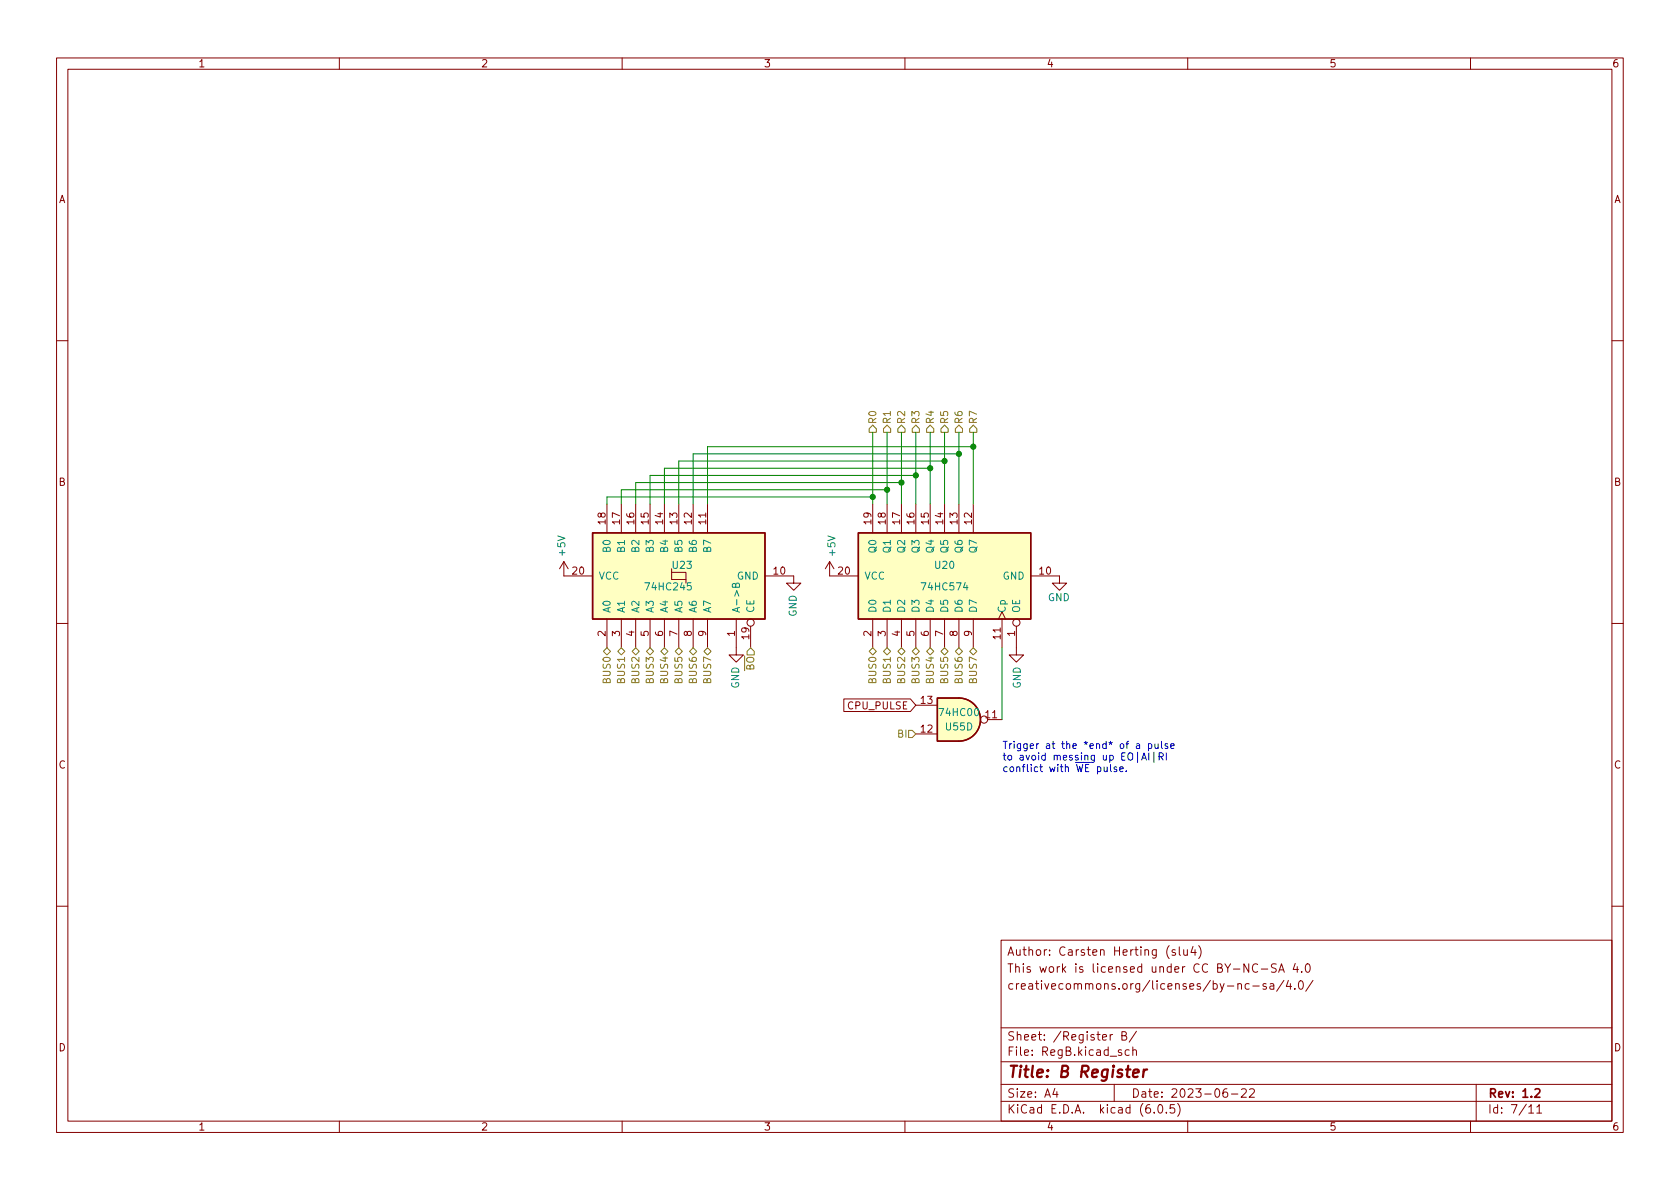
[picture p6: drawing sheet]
<svg xmlns="http://www.w3.org/2000/svg" width="297mm" height="210mm" viewBox="0 0 297 210" stroke-linecap="round" stroke-linejoin="round" font-family="sans-serif">
<g fill="none" stroke="#840000" stroke-width=".18">
<path d="M10 10.2h277v190.1h-277zM12 12.2h273v186.1h-273zM60 10.2v2M110 10.2v2M160 10.2v2M210 10.2v2M260 10.2v2M10 60.2h2M285 60.2h2M99.7 99.3v2.5h5.1M99.7 99.3l.8 1.3M99.7 99.3l-.8 1.3"/>
<path d="M107.3 89.1v5.1M109.9 89.1v5.1M112.4 89.1v5.1M114.9 89.1v5.1M117.5 89.1v5.1M120 89.1v5.1M122.6 89.1v5.1M125.1 89.1v5.1M146.7 99.3v2.5h5.1M146.7 99.3l-.8 1.3M146.7 99.3l.7 1.3M154.3 89.1v5.1"/>
<path d="M156.8 89.1v5.1M159.4 89.1v5.1M161.9 89.1v5.1M164.5 89.1v5.1M167 89.1v5.1M169.5 89.1v5.1M172.1 89.1v5.1M10 110.2h2M107.3 109.5v5M109.9 109.5v5M112.4 109.5v5M114.9 109.5v5"/>
<path d="M117.5 109.5v5M118.7 101.2v1.3h2.6M118.7 100.6v.6h2.6v1.9M120 109.5v5M122.6 109.5v5M125.1 109.5v5M130.2 109.5v6.3h-1.3l1.3 1.3 1.2-1.3h-1.2M132.7 110.7v3.8M135.3 101.8h5v1.3h-1.2l1.2 1.3 1.3-1.3h-1.3M154.3 109.5v5M156.8 109.5v5M159.4 109.5v5"/>
<path d="M161.9 109.5v5M164.5 109.5v5M167 109.5v5M169.5 109.5v5M172.1 109.5v5M176.5 109.5l.7-1.3 .6 1.3M177.2 109.5v5M179.7 110.7v5.1h1.3l-1.3 1.3-1.3-1.3h1.3M182.2 101.8h5.1v1.3h1.3l-1.3 1.3-1.2-1.3h1.2M285 110.2h2M149.2 123.6h11.8l.9 1.1-.9 1.1h-11.8zM161.9 129.8h3.8"/>
<path d="M161.9 124.7h3.8M174.6 127.2h2.6M10 160.2h2M177 166.3h108v32h-108zM206.7 167.2a1.72 1.72 0 0 0 0 2.3M207.8 168l-.4-.1-.2 .2 .1 .3 .5 .1v.4h-.6M208.5 167.4v1.3l.2 .2M209.3 167.9l.1 1h.3l.2-.1M209.9 167.9v1M210.9 167.4l-.3 1h.9M211.3 167.9v1M211.9 167.2a1.72 1.72 0 0 1 0 2.3"/>
<path d="M220.9 174l-.5-.1-.3 .3v.4l.2 .3h.6M221.5 174.4h1.1M222.4 170.6a.6 .6 0 0 0-.8 0 .6 .6 0 0 0-.2 .7 .56 .56 0 0 0 .3 .6 .56 .56 0 0 0 .7-.1M223 171.4h1.1M223.9 174l-.4-.1-.2 .2 .1 .3 .5 .1v.4h-.6M224.6 174h.5l.1 .9M225.2 174.3l-.5 .1a.29 .29 0 0 0-.2 .2 .29 .29 0 0 0 .2 .3h.5M225.6 170.5l-.5-.1-.3 .3 .1 .4 .7 .3v.4l-.2 .1h-.6M226.1 171.9l.5-1.5 .5 1.5M226.2 171.5h.7M227 173.4l-1.3 1.9M227.8 173.4l-.4 1h1"/>
<path d="M228.1 173.9v1M228.9 174.8v.1M229 170.4l-.4 1h1M229.4 170.9v1M229.7 173.6l.2-.2a.81 .81 0 0 1 .6 .7 .81 .81 0 0 1-.3 .8h-.1a.81 .81 0 0 1-.4-1.3zM230.1 171.8v.1M230.9 170.6l.2-.2a.81 .81 0 0 1 .6 .7 .81 .81 0 0 1-.3 .8h-.1a.81 .81 0 0 1-.4-1.3zM232.1 173.4l-1.2 1.9M285 160.2h2M60 198.3v2M110 198.3v2M160 198.3v2"/>
<path d="M177 194.8h108M177 191.8h108M177 187.8h108M177 181.8h108M186.5 192.5l-.4 1h1M186.9 193v1M196.7 182.9l-.3 .1-.1 .2M197 191.8v3M198.3 185.7l-.4-.1-.2 .2 .1 .3 .5 .1v.4h-.6M198.4 183.1h.6l.1-.2-.1-.4-.6-.1v1.5h.5l.3-.3a.39 .39 0 0 0-.3-.5M199.6 185.7l-.4-.1-.3 .3v.4l.2 .3h.5M200.3 185.8l.2-.2 .4 .1v.9"/>
<path d="M200.3 185.1v1.5M200.9 182.4l-1.3 1.9M204.1 196.7v.1M204.9 195.4l.2-.1a.81 .81 0 0 1 .6 .7 .81 .81 0 0 1-.3 .8h-.2a.81 .81 0 0 1-.6-.6 .81 .81 0 0 1 .3-.8zM206.2 196.7v.1M207.6 195.3h-.7v.7l.2-.1 .5 .1 .1 .2-.1 .5-.2 .1-.5-.1M208.2 195.1a1.72 1.72 0 0 1 0 2.3M210 198.3v2M216.9 192.5a.59 .59 0 0 0-.7 .7v.5l.2 .3h.4l.2-.1 .1-.5-.2-.2-.4-.1-.3 .3M217.7 193.5h1.2M219.5 192.7l.6-.2 .2 .2 .1 .3-1 1h1M220.9 192.7l.6-.2 .2 .2 .1 .3-.9 1h.9"/>
<path d="M260 198.3v2M261 191.8v6.5M270.3 195.8l.4-.5v1.5M270.3 196.8h.9M271.7 195.8l.5-.5v1.5M271.7 196.8h.9"/>
<circle cx="132.7" cy="110.1" r=".63"/>
<circle cx="179.7" cy="110.1" r=".63"/>
<circle cx="174" cy="127.2" r=".63"/>
</g>
<path d="M271.4 192.7l.6-.2 .2 .2 .1 .3-1 1h1" fill="none" stroke="#840000" stroke-width=".3"/>
<path d="M200.4 189.8l.9-.2v-.4l-.6-.1-.3 .3v1l.2 .1 .5-.1M202.3 189.1l-.2 1.4M202.8 189.1l-.4 .1-.2 .3" fill="none" stroke="#840000" stroke-width=".4"/>
<g fill="#ffffc2" stroke="#ffffc2" stroke-width=".18">
<path d="M104.8 94.2h30.5v15.3h-30.5z"/>
<path d="M151.8 94.2h30.4v15.3h-30.4z"/>
<path d="M169.6 123.4a3.8 3.8 0 0 1 3.8 3.8 3.8 3.8 0 0 1-3.8 3.9z"/>
<path d="M165.7 123.4h3.8v7.7h-3.8z"/>
</g>
<path d="M104.8 94.2h30.5v15.3h-30.5zM151.8 94.2h30.4v15.3h-30.4zM165.7 123.4h3.9a3.8 3.8 0 0 1 3.8 3.8 3.8 3.8 0 0 1-3.8 3.9h-3.9z" fill="none" stroke="#840000" stroke-width=".25"/>
<path d="M130.1 103.4l.2-.3 .3 .1 .1 .2v.4h-1.2l.1-.6h.2l.2 .1 .1 .5" fill="none" stroke="#008484" stroke-width=".18"/>
<g fill="none" stroke="#848400" stroke-width=".18">
<path d="M154.3 75.2l.6 .6v.6h-1.2v-.6zM156.8 75.2l.7 .6v.6h-1.3v-.6zM159.4 75.2l.6 .6v.6h-1.3v-.6zM161.9 75.2l.7 .6v.6h-1.3v-.6zM164.5 75.2l.6 .6v.6h-1.3v-.6zM166.4 75.8l.6-.6 .6 .6v.6h-1.2zM169.5 75.2l.7 .6v.6h-1.3v-.6zM172.1 75.2l.6 .6v.6h-1.3v-.6zM106.7 115.2l.6-.7 .6 .7-.6 .6zM109.2 115.2l.7-.7 .6 .7-.6 .6zM111.8 115.2l.6-.7 .6 .7-.6 .6zM114.9 114.5l.7 .7-.7 .6-.6-.6z"/>
<path d="M116.8 115.2l.7-.7 .6 .7-.6 .6zM119.4 115.2l.6-.7 .6 .7-.6 .6zM121.9 115.2l.7-.7 .6 .7-.6 .6zM124.5 115.2l.6-.7 .6 .7-.6 .6zM132.7 114.5l.6 .7v.6h-1.2v-.6zM153.7 115.2l.6-.7 .6 .7-.6 .6zM156.8 114.5l.7 .7-.7 .6-.6-.6zM158.7 115.2l.7-.7 .6 .7-.6 .6zM161.3 115.2l.6-.7 .7 .7-.7 .6zM163.8 115.2l.7-.7 .6 .7-.6 .6zM166.4 115.2l.6-.7 .6 .7-.6 .6zM169.5 114.5l.7 .7-.7 .6-.6-.6z"/>
<path d="M171.4 115.2l.7-.7 .6 .7-.6 .6zM160.7 129.2h.6l.6 .6-.6 .6h-.6z"/>
</g>
<g fill="none" stroke="#0000c2" stroke-width=".18">
<path d="M198 136l.6-.1-.1-.2-.3-.1-.2 .2v.6h.5M199.1 136.3v.2M200.9 131.6h.5l.1 .8M201.1 133v1.8M201.5 131.8l-.4 .1-.2 .2 .2 .3 .4-.1M201.9 134.4l.4-1.3 .4 1.3M202 134h.6M203.1 131.6l.3-.1 .3 .3-.2 .5h-.4M203.1 131.5v1.3M203.1 133.1v1.3M204 133v1.8M204.2 131.5l.1 .8 .3 .1 .2-.2"/>
<path d="M204.8 131.5v.9M204.9 133.8l.6-.1 .2-.1-.1-.3-.7-.2v1.3M205.2 133.8l.5 .6M205.4 131.1v1.1l.1 .2M206.2 133.1v1.3M206.5 131.6l-.4-.1-.1 .2v.2l.5 .1v.3h-.5M207 131.9l.6-.1-.1-.2-.3-.1-.2 .2 .1 .6h.4"/>
</g>
<g fill="none" stroke="#008400" stroke-width=".18">
<path d="M154.3 76.4v12.7M156.8 76.4v12.7M159.4 76.4v12.7M161.9 76.4v12.7M164.5 76.4v12.7M167 76.4v12.7M169.5 76.4v12.7M172.1 79h-47v10.1M172.1 76.4v12.7M154.3 87.9h-47v1.2M156.8 86.6h-46.9v2.5M159.4 85.3h-47v3.8"/>
<path d="M161.9 84.1h-47v5M164.5 82.8h-47v6.3M167 81.5h-47v7.6M169.5 80.3h-46.9v8.8M177.2 114.5v12.7"/>
</g>
<g fill="#008400" stroke="#008400" stroke-width=".18">
<circle cx="159.4" cy="85.3" r=".46"/>
<circle cx="161.9" cy="84.1" r=".46"/>
<circle cx="156.8" cy="86.6" r=".46"/>
<circle cx="154.3" cy="87.9" r=".46"/>
<circle cx="164.5" cy="82.8" r=".46"/>
<circle cx="167" cy="81.5" r=".46"/>
<circle cx="172.1" cy="79" r=".46"/>
<circle cx="169.5" cy="80.3" r=".46"/>
</g>
<text font-size="2.8" fill="#840000" x="178" y="190.6">Title: B Register</text>
<g font-size="2.1" fill="#840000">
<text x="178" y="172">This work is licensed under CC BY-NC-SA 4.0</text>
<text x="178" y="169">Author: Carsten Herting (slu4)</text>
<text x="178" y="175">creativecommons.org/licenses/by-nc-sa/4.0/</text>
<text x="178" y="184">Sheet: /Register B/</text>
<text x="178" y="186.7">File: RegB.kicad_sch</text>
<text x="178" y="196.9">KiCad E.D.A. kicad (6.0.5)</text>
<text x="178" y="194.1">Size: A4</text>
<text x="200" y="194.1">Date: 2023-06-22</text>
<text x="263" y="194.1">Rev: 1.2</text>
<text x="263" y="196.9">Id: 7/11</text>
</g>
<g font-size="1.8" fill="#840000">
<text x="35" y="11.9">1</text>
<text x="85" y="11.9">2</text>
<text x="135" y="11.9">3</text>
<text x="185" y="11.9">4</text>
<text x="235" y="11.9">5</text>
<text x="285" y="11.9">6</text>
<text x="10.3" y="35.9">A</text>
<text x="285.3" y="35.9">A</text>
<text x="10.3" y="85.9">B</text>
<text x="285.3" y="85.9">B</text>
<text x="107.1" y="92.7" transform="rotate(-90 107.1 92.7)">18</text>
<text x="109.6" y="92.7" transform="rotate(-90 109.6 92.7)">17</text>
<text x="112.1" y="92.7" transform="rotate(-90 112.1 92.7)">16</text>
<text x="114.7" y="92.7" transform="rotate(-90 114.7 92.7)">15</text>
<text x="117.2" y="92.7" transform="rotate(-90 117.2 92.7)">14</text>
<text x="119.8" y="92.7" transform="rotate(-90 119.8 92.7)">13</text>
<text x="122.3" y="92.7" transform="rotate(-90 122.3 92.7)">12</text>
<text x="124.8" y="92.7" transform="rotate(-90 124.8 92.7)">11</text>
<text x="154.1" y="92.7" transform="rotate(-90 154.1 92.7)">19</text>
<text x="156.6" y="92.7" transform="rotate(-90 156.6 92.7)">18</text>
<text x="159.1" y="92.7" transform="rotate(-90 159.1 92.7)">17</text>
<text x="161.7" y="92.7" transform="rotate(-90 161.7 92.7)">16</text>
<text x="164.2" y="92.7" transform="rotate(-90 164.2 92.7)">15</text>
<text x="166.8" y="92.7" transform="rotate(-90 166.8 92.7)">14</text>
<text x="169.3" y="92.7" transform="rotate(-90 169.3 92.7)">13</text>
<text x="171.8" y="92.7" transform="rotate(-90 171.8 92.7)">12</text>
<text x="101.3" y="101.6">20</text>
<text x="136.8" y="101.6">10</text>
<text x="148.2" y="101.6">20</text>
<text x="183.8" y="101.6">10</text>
<text x="107.1" y="112.5" transform="rotate(-90 107.1 112.5)">2</text>
<text x="109.6" y="112.5" transform="rotate(-90 109.6 112.5)">3</text>
<text x="112.1" y="112.5" transform="rotate(-90 112.1 112.5)">4</text>
<text x="114.7" y="112.5" transform="rotate(-90 114.7 112.5)">5</text>
<text x="117.2" y="112.5" transform="rotate(-90 117.2 112.5)">6</text>
<text x="119.8" y="112.5" transform="rotate(-90 119.8 112.5)">7</text>
<text x="122.3" y="112.5" transform="rotate(-90 122.3 112.5)">8</text>
<text x="124.8" y="112.5" transform="rotate(-90 124.8 112.5)">9</text>
<text x="129.9" y="112.5" transform="rotate(-90 129.9 112.5)">1</text>
<text x="132.5" y="113" transform="rotate(-90 132.5 113)">19</text>
<text x="154.1" y="112.5" transform="rotate(-90 154.1 112.5)">2</text>
<text x="156.6" y="112.5" transform="rotate(-90 156.6 112.5)">3</text>
<text x="159.1" y="112.5" transform="rotate(-90 159.1 112.5)">4</text>
<text x="161.7" y="112.5" transform="rotate(-90 161.7 112.5)">5</text>
<text x="164.2" y="112.5" transform="rotate(-90 164.2 112.5)">6</text>
<text x="166.8" y="112.5" transform="rotate(-90 166.8 112.5)">7</text>
<text x="169.3" y="112.5" transform="rotate(-90 169.3 112.5)">8</text>
<text x="171.8" y="112.5" transform="rotate(-90 171.8 112.5)">9</text>
<text x="176.9" y="113" transform="rotate(-90 176.9 113)">11</text>
<text x="179.5" y="112.5" transform="rotate(-90 179.5 112.5)">1</text>
<text x="150" y="125.4">CPU_PULSE</text>
<text x="162.8" y="124.5">13</text>
<text x="162.8" y="129.5">12</text>
<text x="174.3" y="127">11</text>
<text x="10.3" y="135.9">C</text>
<text x="285.3" y="135.9">C</text>
<text x="10.3" y="185.9">D</text>
<text x="285.3" y="185.9">D</text>
<text x="35" y="199.9">1</text>
<text x="85" y="199.9">2</text>
<text x="135" y="199.9">3</text>
<text x="185" y="199.9">4</text>
<text x="235" y="199.9">5</text>
<text x="285" y="199.9">6</text>
</g>
<g font-size="1.8" fill="#848400">
<text x="154.9" y="75.1" transform="rotate(-90 154.9 75.1)">R0</text>
<text x="157.5" y="75.1" transform="rotate(-90 157.5 75.1)">R1</text>
<text x="160" y="75.1" transform="rotate(-90 160 75.1)">R2</text>
<text x="162.6" y="75.1" transform="rotate(-90 162.6 75.1)">R3</text>
<text x="165.1" y="75.1" transform="rotate(-90 165.1 75.1)">R4</text>
<text x="167.6" y="75.1" transform="rotate(-90 167.6 75.1)">R5</text>
<text x="170.2" y="75.1" transform="rotate(-90 170.2 75.1)">R6</text>
<text x="172.7" y="75.1" transform="rotate(-90 172.7 75.1)">R7</text>
<text x="133.3" y="119.9" transform="rotate(-90 133.3 119.9)">~{BO}</text>
<text x="107.9" y="120.6" transform="rotate(-90 107.9 120.6)">BUS0</text>
<text x="110.5" y="120.6" transform="rotate(-90 110.5 120.6)">BUS1</text>
<text x="113" y="120.6" transform="rotate(-90 113 120.6)">BUS2</text>
<text x="115.6" y="120.6" transform="rotate(-90 115.6 120.6)">BUS3</text>
<text x="118.1" y="120.6" transform="rotate(-90 118.1 120.6)">BUS4</text>
<text x="120.6" y="120.6" transform="rotate(-90 120.6 120.6)">BUS5</text>
<text x="123.2" y="120.6" transform="rotate(-90 123.2 120.6)">BUS6</text>
<text x="125.7" y="120.6" transform="rotate(-90 125.7 120.6)">BUS7</text>
<text x="154.9" y="120.6" transform="rotate(-90 154.9 120.6)">BUS0</text>
<text x="157.5" y="120.6" transform="rotate(-90 157.5 120.6)">BUS1</text>
<text x="160" y="120.6" transform="rotate(-90 160 120.6)">BUS2</text>
<text x="162.6" y="120.6" transform="rotate(-90 162.6 120.6)">BUS3</text>
<text x="165.1" y="120.6" transform="rotate(-90 165.1 120.6)">BUS4</text>
<text x="167.6" y="120.6" transform="rotate(-90 167.6 120.6)">BUS5</text>
<text x="170.2" y="120.6" transform="rotate(-90 170.2 120.6)">BUS6</text>
<text x="172.7" y="120.6" transform="rotate(-90 172.7 120.6)">BUS7</text>
<text x="158.8" y="130.4">BI</text>
</g>
<g font-size="1.8" fill="#008484">
<text x="99.9" y="98.2" transform="rotate(-90 99.9 98.2)">+5V</text>
<text x="107.9" y="97.5" transform="rotate(-90 107.9 97.5)">B0</text>
<text x="110.5" y="97.5" transform="rotate(-90 110.5 97.5)">B1</text>
<text x="113" y="97.5" transform="rotate(-90 113 97.5)">B2</text>
<text x="115.6" y="97.5" transform="rotate(-90 115.6 97.5)">B3</text>
<text x="118.1" y="97.5" transform="rotate(-90 118.1 97.5)">B4</text>
<text x="119" y="100.6">U23</text>
<text x="120.6" y="97.5" transform="rotate(-90 120.6 97.5)">B5</text>
<text x="123.2" y="97.5" transform="rotate(-90 123.2 97.5)">B6</text>
<text x="125.7" y="97.5" transform="rotate(-90 125.7 97.5)">B7</text>
<text x="147.7" y="98.2" transform="rotate(-90 147.7 98.2)">+5V</text>
<text x="154.9" y="97.6" transform="rotate(-90 154.9 97.6)">Q0</text>
<text x="157.5" y="97.6" transform="rotate(-90 157.5 97.6)">Q1</text>
<text x="160" y="97.6" transform="rotate(-90 160 97.6)">Q2</text>
<text x="162.6" y="97.6" transform="rotate(-90 162.6 97.6)">Q3</text>
<text x="165.1" y="97.6" transform="rotate(-90 165.1 97.6)">Q4</text>
<text x="165.4" y="100.6">U20</text>
<text x="167.6" y="97.6" transform="rotate(-90 167.6 97.6)">Q5</text>
<text x="170.2" y="97.6" transform="rotate(-90 170.2 97.6)">Q6</text>
<text x="172.7" y="97.6" transform="rotate(-90 172.7 97.6)">Q7</text>
<text x="105.8" y="102.5">VCC</text>
<text x="114.4" y="104.4">74HC245</text>
<text x="130.3" y="102.5">GND</text>
<text x="152.8" y="102.5">VCC</text>
<text x="163.3" y="104.4">74HC574</text>
<text x="177.3" y="102.5">GND</text>
<text x="185.3" y="106.3">GND</text>
<text x="107.9" y="108.5" transform="rotate(-90 107.9 108.5)">A0</text>
<text x="110.5" y="108.5" transform="rotate(-90 110.5 108.5)">A1</text>
<text x="113" y="108.5" transform="rotate(-90 113 108.5)">A2</text>
<text x="115.6" y="108.5" transform="rotate(-90 115.6 108.5)">A3</text>
<text x="118.1" y="108.5" transform="rotate(-90 118.1 108.5)">A4</text>
<text x="120.6" y="108.5" transform="rotate(-90 120.6 108.5)">A5</text>
<text x="123.2" y="108.5" transform="rotate(-90 123.2 108.5)">A6</text>
<text x="125.7" y="108.5" transform="rotate(-90 125.7 108.5)">A7</text>
<text x="130.8" y="108.5" transform="rotate(-90 130.8 108.5)">A-&gt;B</text>
<text x="133.3" y="108.5" transform="rotate(-90 133.3 108.5)">CE</text>
<text x="140.8" y="109.1" transform="rotate(-90 140.8 109.1)">GND</text>
<text x="154.9" y="108.5" transform="rotate(-90 154.9 108.5)">D0</text>
<text x="157.5" y="108.5" transform="rotate(-90 157.5 108.5)">D1</text>
<text x="160" y="108.5" transform="rotate(-90 160 108.5)">D2</text>
<text x="162.6" y="108.5" transform="rotate(-90 162.6 108.5)">D3</text>
<text x="165.1" y="108.5" transform="rotate(-90 165.1 108.5)">D4</text>
<text x="167.6" y="108.5" transform="rotate(-90 167.6 108.5)">D5</text>
<text x="170.2" y="108.5" transform="rotate(-90 170.2 108.5)">D6</text>
<text x="172.7" y="108.5" transform="rotate(-90 172.7 108.5)">D7</text>
<text x="177.8" y="108.5" transform="rotate(-90 177.8 108.5)">Cp</text>
<text x="180.3" y="108.5" transform="rotate(-90 180.3 108.5)">OE</text>
<text x="130.7" y="121.8" transform="rotate(-90 130.7 121.8)">GND</text>
<text x="180.5" y="121.8" transform="rotate(-90 180.5 121.8)">GND</text>
<text x="166.3" y="126.6">74HC00</text>
<text x="167.3" y="129.2">U55D</text>
</g>
<g font-size="1.8" fill="#0000c2">
<text x="177.2" y="132.4">Trigger at the *end* of a pulse</text>
<text x="177.2" y="134.5">to avoid messing up EO|AI|RI</text>
<text x="177.2" y="136.5">conflict with ~{WE} pulse.</text>
</g>
</svg>
